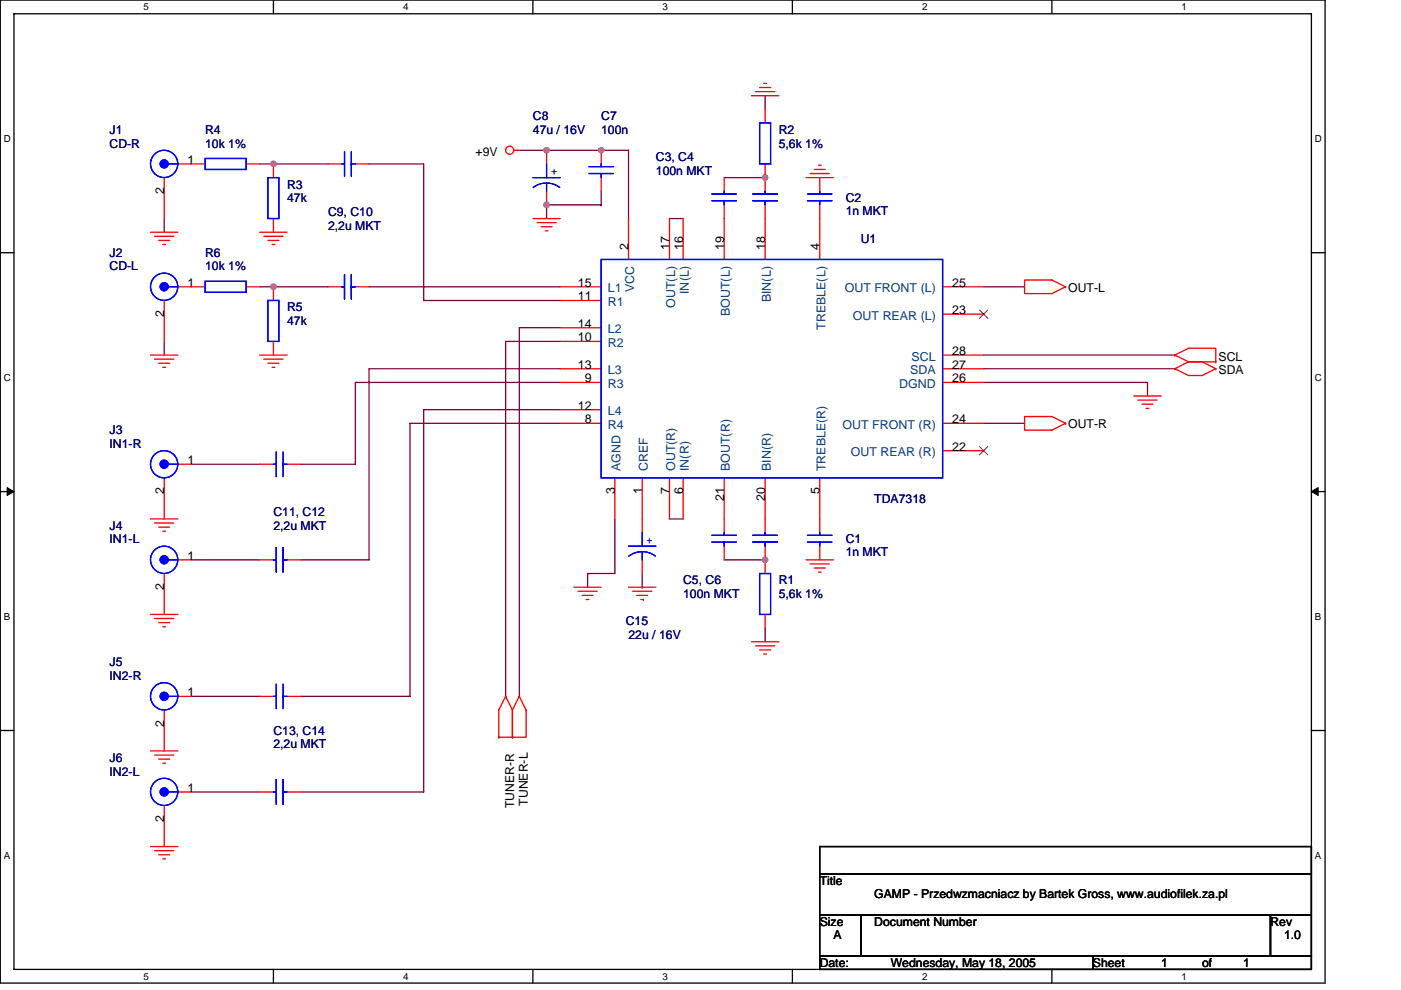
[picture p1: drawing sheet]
<svg xmlns="http://www.w3.org/2000/svg" width="297mm" height="210mm" viewBox="0 0 297 210" stroke-linecap="round" stroke-linejoin="round" font-family="sans-serif">
<path d="M.1 0h280.8v208.5h-280.8zM3 2.9h275v202.7h-275z" fill="none" stroke="#000" stroke-width=".28"/>
<g fill="#fff">
<path d="M30.5 .3h1.1v2.3h-1.1z"/>
<path d="M30.5 205.9h1.1v2.3h-1.1z"/>
</g>
<path d="M58 0v2.9M58 205.6v2.9" fill="none" stroke="#000" stroke-width=".28"/>
<g fill="#fff">
<path d="M85.5 .3h1.1v2.3h-1.1z"/>
<path d="M85.5 205.9h1.1v2.3h-1.1z"/>
</g>
<path d="M113 0v2.9M113 205.6v2.9" fill="none" stroke="#000" stroke-width=".28"/>
<g fill="#fff">
<path d="M140.5 .3h1.1v2.3h-1.1z"/>
<path d="M140.5 205.9h1.1v2.3h-1.1z"/>
</g>
<path d="M168 0v2.9M168 205.6v2.9" fill="none" stroke="#000" stroke-width=".28"/>
<g fill="#fff">
<path d="M195.5 .3h1.2v2.3h-1.2z"/>
<path d="M195.5 205.9h1.2v2.3h-1.2z"/>
</g>
<path d="M223 0v2.9M223 205.6v2.9" fill="none" stroke="#000" stroke-width=".28"/>
<g fill="#fff">
<path d="M250.5 .3h1.2v2.3h-1.2z"/>
<path d="M250.5 205.9h1.2v2.3h-1.2z"/>
<path d="M.8 28.3h1.5v2.3h-1.5z"/>
<path d="M278.8 28.3h1.5v2.3h-1.5z"/>
<path d="M.8 78.9h1.5v2.3h-1.5z"/>
<path d="M278.8 78.9h1.5v2.3h-1.5z"/>
</g>
<path d="M.1 53.6h2.9M278 53.6h2.9" fill="none" stroke="#000" stroke-width=".28"/>
<g fill="#fff">
<path d="M.8 129.6h1.4v2.3h-1.4z"/>
<path d="M278.8 129.6h1.4v2.3h-1.4z"/>
</g>
<path d="M.1 104.3h2.9M278 104.3h2.9" fill="none" stroke="#000" stroke-width=".28"/>
<path d="M1.5 103.4l1.5 .9-1.5 .8zM278 104.3l1.5-.9v1.7z" fill="#000" stroke="#000" stroke-width=".21"/>
<g fill="#fff">
<path d="M.8 180.3h1.4v2.3h-1.4z"/>
<path d="M278.8 180.3h1.4v2.3h-1.4z"/>
</g>
<path d="M.1 154.9h2.9M278 154.9h2.9M173.8 179.6h104.2v5.7h-104.2zM173.8 194h8.7v8.7h-8.7zM173.8 185.3h104.2v8.7h-104.2zM182.5 194h86.9v8.7h-86.9zM269.4 194h8.6v8.7h-8.6zM173.8 202.7h57.9v2.9h-57.9zM231.7 202.7h46.3v2.9h-46.3z" fill="none" stroke="#000" stroke-width=".28"/>
<g fill="none" stroke="#800040" stroke-width=".28">
<path d="M55.1 34.8h2.9M58 34.8h.1M58 34.8h11.6M78.2 34.8h11.6v28.9h29M110.1 31.9h17.4M115.9 31.9h.1M127.5 31.9h5.8v14.5M127.5 31.9h.1M153.5 37.7h8.7M162.2 37.7h.1M162.2 20.3v2.9M34.8 46.4v2.9"/>
<path d="M127.5 43.5h.1M127.5 40.6v2.9M127.5 43.5h-11.6v2.9M141.9 46.4h2.9M34.8 72.4v2.9M55.1 60.8h2.9M58 60.8h.1M58 60.8h11.6M78.2 60.8h40.6M118.8 78.2h-40.6v40.5h-14.4M118.8 72.4h-11.6v75.3M118.8 69.5h-8.7v78.2"/>
<path d="M208.6 60.8h8.6M208.6 75.3h40.5M208.6 78.2h40.5M40.6 98.5h14.5M118.8 81.1h-43.4v17.4h-11.6M118.8 86.9h-29v81.1h-26M118.8 89.8h-31.9v57.9h-23.1M208.6 89.8h8.6M208.6 81.1h34.7v2.9M40.6 118.7h14.5M130.4 110.1v11.5h-5.8v2.9M141.9 110.1h2.9"/>
<path d="M153.5 118.7h8.7M162.2 118.7h.1M136.2 124.5h.1M136.2 121.6v2.9M162.2 133.2v2.9M40.6 147.7h14.5M40.6 168h14.5"/>
</g>
<g fill="#f0f" stroke="#f0f" stroke-width=".28">
<circle cx="162.2" cy="37.7" r=".57"/>
<circle cx="162.2" cy="118.7" r=".57"/>
<circle cx="115.9" cy="31.9" r=".57"/>
<circle cx="127.5" cy="31.9" r=".57"/>
<circle cx="115.9" cy="43.5" r=".57"/>
<circle cx="58" cy="34.8" r=".57"/>
<circle cx="58" cy="60.8" r=".57"/>
</g>
<g fill="none" stroke="#f00" stroke-width=".28">
<path d="M160.2 19.4h4.1M161.1 18.6h2.3M161.9 17.7h.6M34.8 37.7v8.7M37.7 34.8h5.8M52.2 34.8h2.9M58 34.8v2.9M69.6 34.8h2.9M75.4 34.8h2.8M108.9 31.9h1.2M115.9 31.9v2.9M127.5 31.9v2.9"/>
<path d="M127.5 37.7v2.9M153.5 37.7v2.9M159.3 20.3h5.8M162.2 23.2v2.9M162.2 34.8v5.8M170.9 37.7h5.8M171.8 36.8h4M172.6 35.9h2.4M173.5 35.1h.6M173.8 37.7v2.9M31.9 49.3h5.8M32.8 50.1h4"/>
<path d="M33.7 51h2.3M34.5 51.9h.6M55.1 49.3h5.8M55.9 50.1h4.1M56.8 51h2.3M57.7 51.9h.6M58 46.4v2.9M113 46.4h5.8M113.9 47.2h4M114.7 48.1h2.3M115.6 49h.6M115.9 40.6v2.9"/>
<path d="M133.3 46.4v8.6M141.9 46.4v8.6M144.8 46.4v8.6M153.5 43.5v11.5M162.2 43.5v11.5M173.8 43.5v11.5M217.2 59.4h5.8l2.9 1.4-2.9 1.5h-5.8zM31.9 75.3h5.8M32.8 76.2h4M33.7 77h2.3M34.5 77.9h.6M34.8 63.7v8.7"/>
<path d="M37.7 60.8h5.8M52.2 60.8h2.9M55.1 75.3h5.8M55.9 76.2h4.1M56.8 77h2.3M57.7 77.9h.6M58 60.8v2.9M58 72.4v2.9M69.6 60.8h2.9M75.4 60.8h2.8M118.8 60.8h8.7M118.8 63.7h8.7"/>
<path d="M118.8 69.5h8.7M118.8 72.4h8.7M118.8 78.2h8.7M199.9 60.8h8.7M199.9 78.2h8.7M199.9 66.6h8.7M199.9 75.3h8.7M225.9 60.8h.1M249.1 75.3h.1M249.1 75.3l2.9-1.4h5.8v2.9M249.1 78.2l2.9 1.5h2.9l2.9-1.5M249.1 78.2h.1"/>
<path d="M249.1 75.3l2.9 1.5M252 76.8h5.8M252 76.8h2.9l2.9 1.4M252 76.8l-2.9 1.4M257.8 76.8h.1M257.8 78.2h.1M37.7 98.5h2.9M55.1 98.5h2.9M60.9 98.5h2.9M118.8 81.1h8.7M118.8 86.9h8.7M118.8 89.8h8.7"/>
<path d="M199.9 81.1h8.7M199.9 89.8h8.7M199.9 95.6h8.7M217.2 88.3h5.8l2.9 1.5-2.9 1.4h-5.8zM225.9 89.8h.1M240.4 84h5.8M241.3 84.9h4M242.1 85.7h2.4M243 86.6h.6M31.9 110.1h5.8M32.8 110.9h4M33.7 111.8h2.3"/>
<path d="M34.5 112.7h.6M34.8 101.4v8.7M37.7 118.7h2.9M55.1 118.7h2.9M60.9 118.7h2.9M130.4 101.4v8.7M136.2 101.4v11.5M136.2 118.7v2.9M141.9 101.4v8.7M144.8 101.4v8.7M153.5 101.4v11.5M153.5 115.8v2.9"/>
<path d="M162.2 101.4v11.5M162.2 115.8v5.8M170.9 118.7h5.8M171.8 119.6h4M173.8 101.4v11.5M173.8 115.8v2.9M31.9 130.3h5.8M32.8 131.2h4M33.7 132.1h2.3M34.5 132.9h.6M34.8 121.6v8.7M121.7 124.5h5.8"/>
<path d="M122.6 125.4h4M123.4 126.3h2.3M124.3 127.1h.6M133.3 124.5h5.8M134.1 125.4h4.1M135 126.3h2.3M135.9 127.1h.5M136.4 127.1h.1M159.3 136.1h5.8M160.2 137h4.1M161.1 137.9h2.3M161.9 138.7h.6"/>
<path d="M162.2 130.3v2.9M172.6 120.5h2.4M173.5 121.3h.6M31.9 159.3h5.8M34.8 150.6v8.7M37.7 147.7h2.9M55.1 147.7h2.9M60.9 147.7h2.9M105.7 156.4h.1M107.2 147.7l-1.5 2.9v5.8M107.2 147.7h.1M107.2 147.7l1.4 2.9"/>
<path d="M108.6 150.6v5.8h-2.9M108.6 150.6v5.8M108.6 156.4h.1M110.1 147.7h.1M110.1 147.7l1.4 2.9v5.8h-2.9M110.1 147.7l-1.5 2.9M31.9 179.6h5.8M32.8 160.1h4M33.7 161h2.3M34.5 161.9h.6M34.8 170.9v8.7M37.7 168h2.9"/>
<path d="M55.1 168h2.9M60.9 168h2.9M32.8 180.4h4M33.7 181.3h2.3M34.5 182.2h.6"/>
<circle cx="108.1" cy="31.9" r=".86"/>
</g>
<g fill="none" stroke="#00f" stroke-width=".28">
<path d="M35.7 34.8h2M43.5 33.6h8.7v2.3h-8.7zM56.8 37.7h2.3v8.7h-2.3zM72.5 34.8h.5M73 32.2v5.2M74.5 32.2v5.2M74.5 34.8h.1M74.5 34.8h.9M113 37.7h5.8M115.9 38.8l1.5 .3 1.3 .7M115.9 38.8l-1.5 .3-1.4 .7M115.9 38.8v1.8"/>
<path d="M115.9 34.8v2.9M124.9 36.8h5.2M124.9 35.3h5.2M127.5 34.8v.5M127.5 36.8h.1M127.5 36.8v.9M161.1 26.1h2.3v8.7h-2.3zM43.5 59.7h8.7v2.3h-8.7zM73 58.2v5.2M74.5 58.2v5.2M127.5 55h72.4v46.4h-72.4zM150.9 42.6h5.2"/>
<path d="M150.9 41.1h5.2M153.5 40.6v.5M153.5 42.6h.1M153.5 42.6v.9M159.6 42.6h5.2M159.6 41.1h5.2M162.2 40.6v.5M162.2 42.6v.9zM162.2 42.6h.1M171.2 42.6h5.2M171.2 41.1h5.2M173.8 40.6v.5"/>
<path d="M173.8 42.6h.1M173.8 42.6v.9M35.7 60.8h2M56.8 63.7h2.3v8.7h-2.3zM72.5 60.8h.5M74.5 60.8h.9zM74.5 60.8h.1M35.7 98.5h2M58 98.5h.6M58.6 95.9v5.2M60 95.9v5.2M60 98.5h.1"/>
<path d="M60 98.5h.9M35.7 118.7h2M58 118.7h.6M58.6 116.1v5.2M60 116.1v5.2M60 118.7h.9zM60 118.7h.1M133.3 115.8h5.8M133.3 118a4.6 4.6 0 0 1 5.7 0M136.2 117v1.7M136.2 112.9v2.9M150.9 115h5.2"/>
<path d="M150.9 113.5h5.2M153.5 112.9v.6M153.5 115h.1M153.5 115v.8M159.6 115h5.2M159.6 113.5h5.2M162.2 112.9v.6M162.2 115v.8zM162.2 115h.1M171.2 115h5.2M171.2 113.5h5.2M173.8 112.9v.6"/>
<path d="M173.8 115h.1M173.8 115v.8M161.1 121.6h2.3v8.7h-2.3zM35.7 147.7h2M58 147.7h.6M58.6 145.1v5.2M60 145.1v5.2M60 147.7h.1M60 147.7h.9M35.7 168h2M58 168h.6M58.6 165.4v5.2"/>
<path d="M60 165.4v5.2M60 168h.9zM60 168h.1"/>
<circle cx="34.8" cy="34.8" r="2.89"/>
<circle cx="34.8" cy="60.8" r="2.89"/>
<circle cx="34.8" cy="98.5" r="2.89"/>
<circle cx="34.8" cy="118.7" r="2.89"/>
<circle cx="34.8" cy="147.7" r="2.89"/>
<circle cx="34.8" cy="168" r="2.89"/>
</g>
<g fill="#00f" stroke="#00f" stroke-width=".28">
<circle cx="34.8" cy="147.7" r=".86"/>
<circle cx="34.8" cy="34.8" r=".86"/>
<circle cx="34.8" cy="98.5" r=".86"/>
<circle cx="34.8" cy="168" r=".86"/>
<circle cx="34.8" cy="60.8" r=".86"/>
<circle cx="34.8" cy="118.7" r=".86"/>
</g>
<path d="M207.7 65.8l1.7 1.7M209.4 65.8l-1.7 1.7M207.7 94.7l1.7 1.8M209.4 94.7l-1.7 1.8" fill="none" stroke="#804000" stroke-width=".21"/>
<g font-size="2.6" fill="#000080">
<text x="23.2" y="28.4">J1</text>
<text x="43.5" y="28.4">R4</text>
<text x="113" y="25.5">C8</text>
<text x="113" y="28.4">47u / 16V</text>
<text x="127.5" y="25.5">C7</text>
<text x="127.5" y="28.4">100n</text>
<text x="165.1" y="28.4">R2</text>
<text x="23.2" y="31.3">CD-R</text>
<text x="43.5" y="31.3">10k 1%</text>
<text x="139.1" y="34.2">C3, C4</text>
<text x="165.1" y="31.3">5,6k 1%</text>
<text x="60.9" y="40">R3</text>
<text x="139.1" y="37.1">100n MKT</text>
<text x="60.9" y="42.9">47k</text>
<text x="69.6" y="45.8">C9, C10</text>
<text x="179.3" y="42.9">C2</text>
<text x="179.3" y="45.5">1n MKT</text>
<text x="69.6" y="48.7">2,2u MKT</text>
<text x="182.5" y="51.6">U1</text>
<text x="23.2" y="54.5">J2</text>
<text x="23.2" y="57.4">CD-L</text>
<text x="43.5" y="54.5">R6</text>
<text x="43.5" y="57.4">10k 1%</text>
<text x="60.9" y="66.1">R5</text>
<text x="60.9" y="69">47k</text>
<text x="23.2" y="92.1">J3</text>
<text x="23.2" y="95">IN1-R</text>
<text x="185.4" y="106.6">TDA7318</text>
<text x="23.2" y="112.4">J4</text>
<text x="58" y="109.5">C11, C12</text>
<text x="58" y="112.4">2,2u MKT</text>
<text x="23.2" y="115.3">IN1-L</text>
<text x="179.3" y="115.3">C1</text>
<text x="179.3" y="117.9">1n MKT</text>
<text x="144.8" y="124">C5, C6</text>
<text x="165.1" y="124">R1</text>
<text x="144.8" y="126.9">100n MKT</text>
<text x="165.1" y="126.9">5,6k 1%</text>
<text x="132.7" y="132.7">C15</text>
<text x="133.3" y="135.6">22u / 16V</text>
<text x="23.2" y="141.4">J5</text>
<text x="23.2" y="144.2">IN2-R</text>
<text x="58" y="155.8">C13, C14</text>
<text x="23.2" y="161.6">J6</text>
<text x="58" y="158.7">2,2u MKT</text>
<text x="23.2" y="164.5">IN2-L</text>
</g>
<g font-size="2.6">
<text x="39.7" y="34.8">1</text>
<text x="100.8" y="33">+9V</text>
<text x="34.8" y="41.2" transform="rotate(-90 34.8 41.2)">2</text>
<text x="133.2" y="53" transform="rotate(-90 133.2 53)">2</text>
<text x="141.9" y="53" transform="rotate(-90 141.9 53)">17</text>
<text x="144.8" y="53" transform="rotate(-90 144.8 53)">16</text>
<text x="153.5" y="53" transform="rotate(-90 153.5 53)">19</text>
<text x="162.2" y="53" transform="rotate(-90 162.2 53)">18</text>
<text x="173.8" y="53" transform="rotate(-90 173.8 53)">4</text>
<text x="39.7" y="60.8">1</text>
<text x="122.5" y="60.8">15</text>
<text x="122.5" y="63.7">11</text>
<text x="201.9" y="60.8">25</text>
<text x="226.5" y="62">OUT-L</text>
<text x="34.8" y="67.2" transform="rotate(-90 34.8 67.2)">2</text>
<text x="122.5" y="69.5">14</text>
<text x="201.9" y="66.6">23</text>
<text x="122.5" y="72.4">10</text>
<text x="201.9" y="75.3">28</text>
<text x="258.4" y="76.5">SCL</text>
<text x="122.5" y="78.2">13</text>
<text x="124" y="81.1">9</text>
<text x="201.9" y="78.2">27</text>
<text x="201.9" y="81.1">26</text>
<text x="258.4" y="79.4">SDA</text>
<text x="122.5" y="86.9">12</text>
<text x="124" y="89.8">8</text>
<text x="201.9" y="89.8">24</text>
<text x="201.9" y="95.6">22</text>
<text x="226.5" y="90.7">OUT-R</text>
<text x="39.7" y="98.4">1</text>
<text x="34.8" y="104.9" transform="rotate(-90 34.8 104.9)">2</text>
<text x="130.3" y="104.9" transform="rotate(-90 130.3 104.9)">3</text>
<text x="136.1" y="104.9" transform="rotate(-90 136.1 104.9)">1</text>
<text x="141.9" y="104.9" transform="rotate(-90 141.9 104.9)">7</text>
<text x="144.8" y="104.9" transform="rotate(-90 144.8 104.9)">6</text>
<text x="153.5" y="106.3" transform="rotate(-90 153.5 106.3)">21</text>
<text x="162.2" y="106.3" transform="rotate(-90 162.2 106.3)">20</text>
<text x="173.8" y="104.9" transform="rotate(-90 173.8 104.9)">5</text>
<text x="39.7" y="118.7">1</text>
<text x="34.8" y="125.1" transform="rotate(-90 34.8 125.1)">2</text>
<text x="39.7" y="147.7">1</text>
<text x="34.8" y="154.1" transform="rotate(-90 34.8 154.1)">2</text>
<text x="39.7" y="168">1</text>
<text x="109" y="171.4" transform="rotate(-90 109 171.4)">TUNER-R</text>
<text x="111.9" y="170.9" transform="rotate(-90 111.9 170.9)">TUNER-L</text>
<text x="34.8" y="174.3" transform="rotate(-90 34.8 174.3)">2</text>
<text x="173.8" y="187.7">Title</text>
<text x="185.4" y="190.6">GAMP - Przedwzmacniacz by Bartek Gross, www.audiofilek.za.pl</text>
<text x="173.8" y="196.4">Size</text>
<text x="185.4" y="196.4">Document Number</text>
<text x="269.4" y="196.4">Rev</text>
<text x="176.7" y="199.3">A</text>
<text x="272.2" y="199.3">1.0</text>
<text x="173.8" y="205">Date:</text>
<text x="188.9" y="205">Wednesday, May 18, 2005</text>
<text x="231.7" y="205">Sheet</text>
<text x="246.2" y="205">1</text>
<text x="254.9" y="205">of</text>
<text x="263.6" y="205">1</text>
</g>
<g font-size="2.6" fill="#00f">
<text x="116.8" y="37.1">+</text>
<text x="137" y="115.3">+</text>
</g>
<g font-size="2.6" fill="#004080">
<text x="128.9" y="62">L1</text>
<text x="128.9" y="64.9">R1</text>
<text x="134.5" y="62" transform="rotate(-90 134.5 62)">VCC</text>
<text x="143.1" y="65.3" transform="rotate(-90 143.1 65.3)">OUT(L)</text>
<text x="146" y="62.4" transform="rotate(-90 146 62.4)">IN(L)</text>
<text x="163.4" y="64.1" transform="rotate(-90 163.4 64.1)">BIN(L)</text>
<text x="179.1" y="62">OUT FRONT (L)</text>
<text x="128.9" y="70.7">L2</text>
<text x="154.7" y="67" transform="rotate(-90 154.7 67)">BOUT(L)</text>
<text x="175" y="70" transform="rotate(-90 175 70)">TREBLE(L)</text>
<text x="180.8" y="67.8">OUT REAR (L)</text>
<text x="128.9" y="73.6">R2</text>
<text x="193.3" y="76.5">SCL</text>
<text x="128.9" y="79.4">L3</text>
<text x="128.9" y="82.3">R3</text>
<text x="190.6" y="82.3">DGND</text>
<text x="193" y="79.4">SDA</text>
<text x="128.9" y="88.1">L4</text>
<text x="128.9" y="91">R4</text>
<text x="178.6" y="91">OUT FRONT (R)</text>
<text x="131.6" y="99.9" transform="rotate(-90 131.6 99.9)">AGND</text>
<text x="137.4" y="99.9" transform="rotate(-90 137.4 99.9)">CREF</text>
<text x="143.1" y="99.9" transform="rotate(-90 143.1 99.9)">OUT(R)</text>
<text x="146" y="99.9" transform="rotate(-90 146 99.9)">IN(R)</text>
<text x="154.7" y="99.9" transform="rotate(-90 154.7 99.9)">BOUT(R)</text>
<text x="163.4" y="99.9" transform="rotate(-90 163.4 99.9)">BIN(R)</text>
<text x="175" y="99.9" transform="rotate(-90 175 99.9)">TREBLE(R)</text>
<text x="180.4" y="96.8">OUT REAR (R)</text>
</g>
<g font-size="2.1">
<text x="30.5" y="2.2">5</text>
<text x="85.5" y="2.2">4</text>
<text x="140.5" y="2.2">3</text>
<text x="195.5" y="2.2">2</text>
<text x="250.5" y="2.2">1</text>
<text x=".8" y="30.1">D</text>
<text x="278.8" y="30.1">D</text>
<text x=".8" y="80.8">C</text>
<text x="278.8" y="80.8">C</text>
<text x=".8" y="131.4">B</text>
<text x="278.8" y="131.4">B</text>
<text x=".8" y="182.1">A</text>
<text x="278.8" y="182.1">A</text>
<text x="30.5" y="207.8">5</text>
<text x="85.5" y="207.8">4</text>
<text x="140.5" y="207.8">3</text>
<text x="195.5" y="207.8">2</text>
<text x="250.5" y="207.8">1</text>
</g>
</svg>
